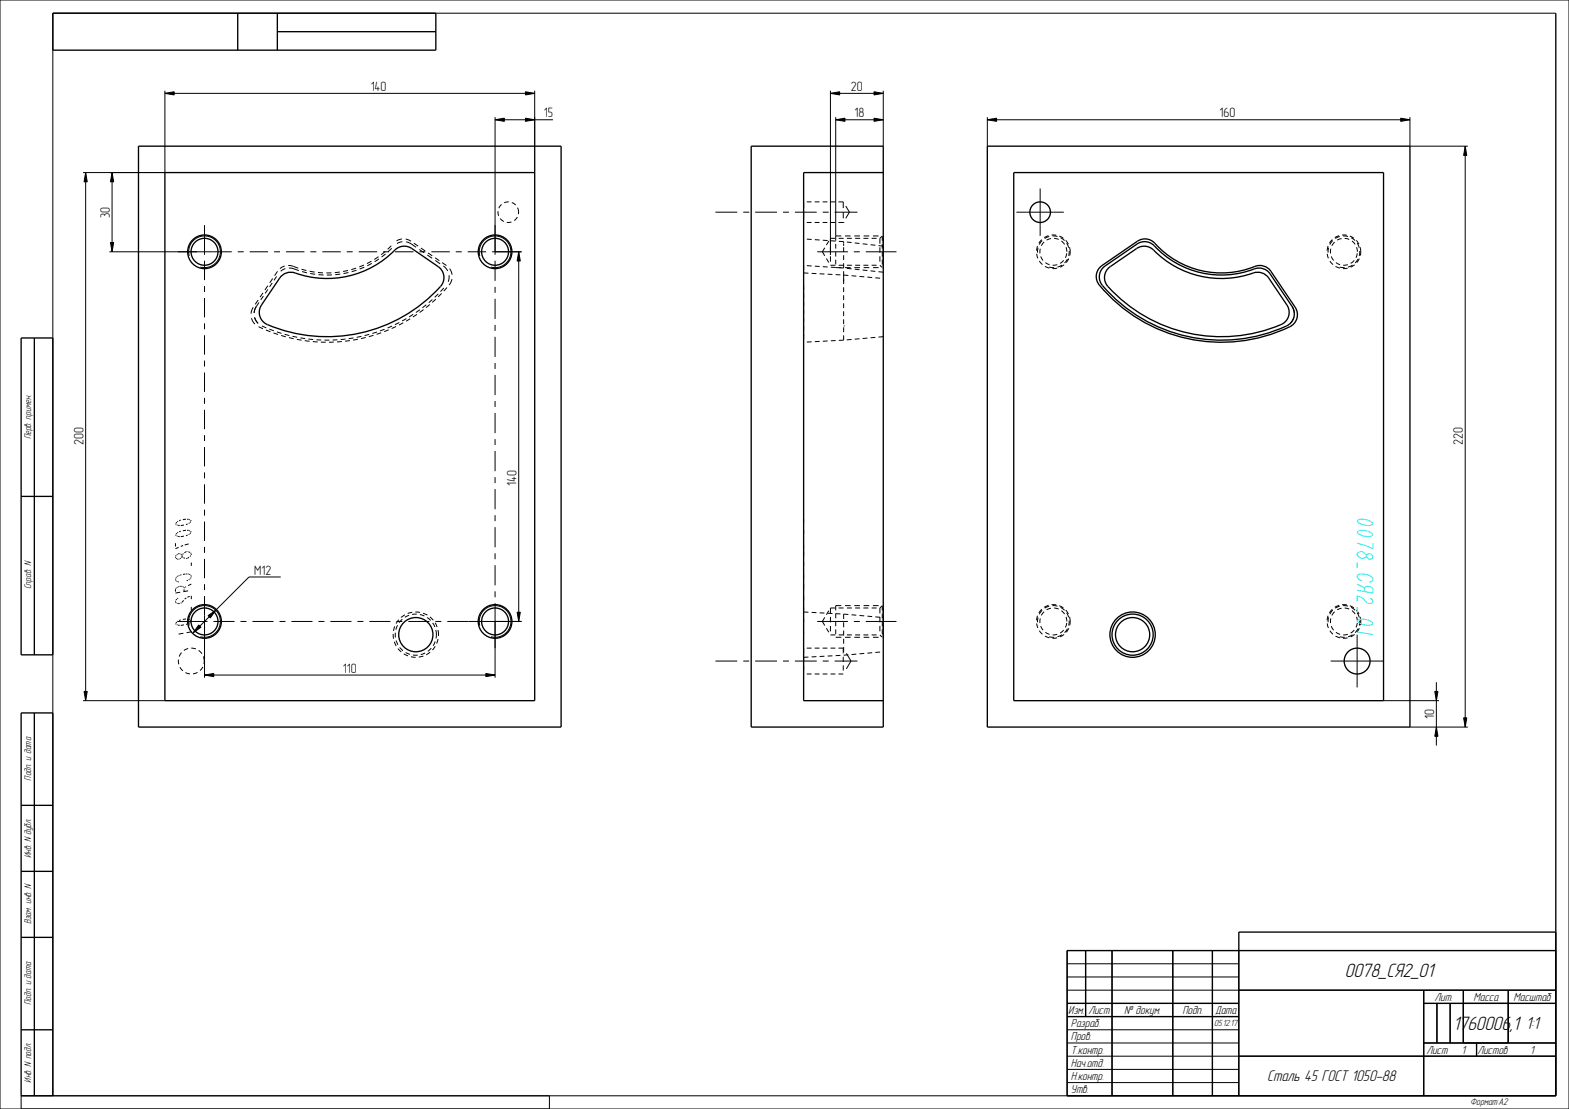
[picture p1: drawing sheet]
<svg xmlns="http://www.w3.org/2000/svg" width="594mm" height="420mm" viewBox="0 0 594 420" stroke-linecap="round" stroke-linejoin="round" font-family="sans-serif">
<g fill="none" stroke="#000" stroke-width=".51">
<path d="M20 5h145v14h-145zM90 5v14M105 12h60M105 5v14M589 5v410h-185v-55h185M52.4 55.4h160v220h-160zM284.4 55.4h50v220h-50zM373.8 55.4h160v220h-160zM62.4 65.4h140v200h-140zM334.4 65.4h-30.2v200h30.2M383.8 65.4h140v200h-140zM437.2 92.1a5 5 0 0 0-6.6-.7l-13.4 9.2a5 5 0 0 0-1 7.4"/>
<path d="M106.3 104.7a5 5 0 0 1 5.4-1.3 36.2 36.2 0 0 0 38.4-9.2 5 5 0 0 1 5.8-.1l10 6.9a5 5 0 0 1 .9 7.5 57.3 57.3 0 0 1-66.8 13.7 5 5 0 0 1-1-6.7zM419.5 101.7l10.8-7.6a5 5 0 0 1 6.5 .6 36.2 36.2 0 0 0 38.4 8.5 5 5 0 0 1 5.1 2.1l6.9 10.2a5 5 0 0 1-2.2 7.4 57.4 57.4 0 0 1-66.3-15.6 5 5 0 0 1 .8-5.6zM481.1 102.8l9.2 13.6a5 5 0 0 1-2 7.3M489.1 116l-8.3-12.3a5 5 0 0 0-5.9-1.9 34.8 34.8 0 0 1-38.5-9.2 5 5 0 0 0-5.9-.2l-12.1 8.3a5 5 0 0 0-1 7.5 59.3 59.3 0 0 0 69.7 15.2M489.1 116h.1M489.2 116a5 5 0 0 1-2.1 7.4M8 128h12v120h-12zM13 128v120M487.1 123.4h.1M8 188h12M8 270h12v145h-12zM13 270v145"/>
<path d="M8 305h12M8 330h12M8 355h12M411 360v25M421 360v55M444 360v55M459 360v55M589 353h-120v62M404 380h65M469 375h120M539 380h50M539 375v40"/>
<path d="M544 380v15M549 380v15M554 375v20M571 375v20M8 390h12M404 385h65M469 400h120M539 395h50M559 395v5"/>
<circle cx="157.4" cy="240.4" r="6.5"/>
<circle cx="428.8" cy="240.4" r="8.6"/>
<circle cx="428.8" cy="240.4" r="7.8"/>
<circle cx="428.8" cy="240.4" r="6.5"/>
</g>
<path d="M314.4 35.4l3.5-.6v1.2zM330.9 34.8l3.5 .6-3.5 .6zM187.4 45.4l3.5-.6v1.2zM198.9 44.8l3.5 .6-3.5 .6zM316.4 45.4l3.5-.6v1.2zM330.9 44.8l3.5 .6-3.5 .6zM42.4 65.4l.6 3.5h-1.2zM41.8 91.9h1.2l-.6 3.5zM75.2 236.7l.9 .8-2.9 2.1zM78.8 233.2l2.9-2.1-2.1 2.9z" fill="#000"/>
<g fill="none" stroke="#000" stroke-width=".38">
<path d="M0 0h594v420h-594zM589 5h-569v410M314.4 35.4l3.5-.6v1.2zM314.4 34.4v62.2M314.4 35.4h20M330.9 34.8l3.5 .6-3.5 .6zM334.4 34.4v21M187.4 45.4l3.5-.6v1.2zM187.4 44.4v51M187.4 45.4h21.9M198.9 44.8l3.5 .6-3.5 .6zM202.4 44.4v21"/>
<path d="M316.4 45.4l3.5-.6v1.2zM316.4 44.4v46.8M316.4 45.4h18M330.9 44.8l3.5 .6-3.5 .6zM41.4 65.4h21M42.4 65.4l.6 3.5h-1.2zM42.4 65.4v30M41.4 95.4h33.2M41.8 91.9h1.2l-.6 3.5zM71.6 96.9a6 6 0 0 1 5.3-7.5 6 6 0 0 1 6.5 6.5 6 6 0 0 1-7.5 5.3M140.7 99.8l-1.6 .8M143.4 98.1l-1.6 1"/>
<path d="M146 96.2l-1.5 1.1M148.3 94l-1.4 1.3M152.2 90.5l-2.1 .7M152.3 91.5l-2 .7M153.6 90.5l2 .9M153.8 91.6l1.4 .5 2.3 1.6M156.7 92.1l1.6 1.1M158.8 94.5l1.8 1.2M159.4 93.9l1.6 1.1M161.8 96.6l1.8 1.2M162 95.8l1.6 1.1M164.7 97.6l1.6 1.1"/>
<path d="M164.8 98.6l1.8 1.3M167.4 99.5l1.6 1.1M181.6 96.9a6 6 0 0 1 5.3-7.5 6 6 0 0 1 6.5 6.5 6 6 0 0 1-7.5 5.3M305.5 90.6l1.8 .1M308.5 90.8l1.8 .1M311.5 91l1.8 .1M314.5 91.2l1.9 .1M316.4 92.4v1.8M316.4 95.4v1.8M316.4 98.4v1.8M316.4 89.4h2.1M317.6 91.4l1.8 .1"/>
<path d="M319.4 93.6v1.8M319.4 96.7v1.8M319.4 99.7v1.8l-1.8-.1M319.4 92h.1M319.4 92.2v.9M319.4 92.2h.1M319.4 91.5v.5M319.4 91.5h.1M319.9 89.4h2.1M320.6 91.7l1.8 .2M323.4 89.4h2.2M323.6 92l1.8 .2"/>
<path d="M326.6 92.3l1.8 .2M327 89.4h2.1M329.6 92.7l1.8 .2M330.5 89.4h2.1M332.6 93l1.8 .2M334 89.4v1.8M334 92.4v1.8M334 95.4v1.8M334 98.4v1.8M393 93.8l-.2 1.9M394.5 91.1l-1.1 1.5M397.2 89.6l-1.7 .7"/>
<path d="M398.5 89.4l1.8 .2M401.5 90l1.5 1.1M403.8 92.1l.8 1.7M404.1 98.1l-1.1 1.5M404.8 95l-.2 1.9M503 93.8l-.2 1.9M504.5 91.1l-1.1 1.5M507.2 89.6l-1.7 .7M508.5 89.4l1.8 .2M511.5 90l1.5 1.1M513.8 92.1l.8 1.7M514.1 98.1l-1.1 1.5"/>
<path d="M514.8 95l-.2 1.9M95.9 116.4h.1M95.9 116.4l-.9 2.4M96.4 117.3l-.2 1.2M96.4 117.4l-.2 1.1M97.1 116l-.7 1.3zM97.1 116h.1M97.7 113.6l-1.1 1.7M98.1 114.6l-1 1.4M99.6 110.9l-1.1 1.6M99.7 112.1l-1 1.5M101.4 109.6l-1 1.5"/>
<path d="M101.4 108.2l-1.1 1.6M103 107.2l-1 1.4M103.2 105.5l-1.1 1.6M104.7 104.7l-1 1.5M105.1 102.8l-1.1 1.6M105.4 103.7h.1M108 101.7l-1.7 1M109.4 101.5l1.4 .2 2.3 .8M114.4 102.8l1.8 .5M117.4 103.6l1.9 .3M120.6 104l1.8 .1M122.4 104.1h.1"/>
<path d="M125.6 104.1l-1.9 .1M128.8 103.8l-1.9 .2M131.9 103.2l-1.8 .4M135 102.3l-1.9 .6M137.9 101.2l-1.7 .7M156.4 119l-1.5 1M159 117.3l-1.5 1.1M161.4 115.4l-1.5 1.2M163.7 113.4l-1.4 1.2M165.9 111.3l-1.3 1.3M165.9 111.3h.1M167.8 100.7l1.7 1.9"/>
<path d="M168 109.1l-1.2 1.3M168.8 108.2h.1M169.5 102.6h.1M170 104.2l-.3 2.5M170.2 101.7l.9 2.3M171.1 105.7l-1.1 2.3M304.2 103.4l1.9 .1M305.5 100.6l1.8 .1M307.3 103.5l1.8 .1M308.5 100.8l1.8 .1M310.3 103.7l1.8 .1M311.5 101l1.8 .1"/>
<path d="M313.3 103.8l1.8 .1M314.5 101.2l1.9 .1M316.4 104l1.8 .1M316.4 101.4h2.1M319.4 116h.1M319.4 102.7v4.9M319.4 108.8v1.8M319.4 111.8v1.8M319.4 114.9v1.8M319.4 117.9v1.8M319.4 104.2l1.8 .1M319.9 101.4h2.1"/>
<path d="M320.6 101.6l1.8 .2M322.4 104.4l1.8 .2M323.4 101.4h2.2M323.6 101.9l1.8 .2M325.4 104.7l1.8 .1M326.6 102.3l1.8 .2M327 101.4h2.1M328.4 105l1.8 .1M329.6 102.6l1.8 .2M330.5 101.4h2.1M331.4 105.2l1.8 .2M332.6 102.9l1.8 .2"/>
<path d="M397.2 101.2l1.9 .1M402.1 100.4l-1.8 .8M489.2 116l.8 2.5M507.2 101.2l1.9 .1M512.1 100.4l-1.8 .8M95.2 120.5l1.3 2.2M96.4 120.2l.6 1.3zM97 121.5l.7 .9zM99.1 123.4h.1M99.1 123.4l1.7 .8M102 124.6l1.7 .7M104.8 125.7l1.8 .6"/>
<path d="M107.8 126.6l1.7 .5M110.7 127.4l1.8 .3M113.7 128l1.8 .2M116.8 128.4l1.8 .2M119.8 128.7l1.8 .1M122.9 128.8h1.8M127.8 128.7l-1.9 .1M130.8 128.4l-1.8 .2M133.8 128l-1.8 .3M136.8 127.4l-1.8 .4M139.8 126.6l-1.8 .5M142.7 125.7l-1.7 .6"/>
<path d="M145.6 124.7l-1.7 .6M148.4 123.5l-1.7 .7M151.2 122.1l-1.7 .9M153.8 120.7l-1.6 .9M307.3 129.5l-1.8 .1M310.3 129.3l-1.8 .1M313.3 129.1l-1.8 .1M316.4 129l-1.9 .1M319.4 120.9v1.9M319.4 124v1.8M319.4 127v1.8l-1.8 .1M319.4 123.4h.1"/>
<path d="M322.4 128.6l-1.8 .1M325.4 128.3l-1.8 .2M328.4 128l-1.8 .2M331.4 127.8l-1.8 .1M334.4 127.5l-1.8 .2M489.8 120.2l-1.3 2.2M106.3 218.5h-12l-21.1 21.1M71.6 236.9a6 6 0 0 1 5.3-7.5 6 6 0 0 1 6.5 6.5 6 6 0 0 1-7.5 5.3M75.2 236.7l.9 .8-2.9 2.1zM78.8 233.2l2.9-2.1-2.1 2.9zM181.6 236.9a6 6 0 0 1 5.3-7.5 6 6 0 0 1 6.5 6.5 6 6 0 0 1-7.5 5.3M304.2 231.8l1.9 .1"/>
<path d="M307.3 231.9l1.8 .1M310.3 232.1l1.8 .1M313.3 232.2l1.8 .1M316.4 232.4l1.8 .1M316.4 232.4v1.8M316.4 235.4v1.8M316.4 238.4v1.8M318.5 229.4h-2.1v1.8M319.4 235.7v1.9M319.4 238.8v1.9M319.9 229.4h2.1M321.2 232.7l-1.8-.1v1.8"/>
<path d="M322.4 232.8l1.8 .2M323.4 229.4h2.2M325.4 233.1l1.8 .1M327 229.4h2.1M328.4 233.4l1.8 .1M330.5 229.4h2.1M331.4 233.6l1.8 .2M334 229.4v1.8M334 232.4v1.8M334 235.4v1.8M334 238.4v1.8M393 236.9h.1"/>
<path d="M393 233.8l-.2 1.9M393 233.8h.1M394.5 231.1l-1.1 1.5M397.2 229.6l-1.7 .7M398.5 229.4l1.8 .2M401.5 230l1.5 1.1M403.8 232.1l.8 1.7M404.1 238.1l-1.1 1.5M404.8 235l-.2 1.9M503 233.8l-.2 1.9M504.5 231.1l-1.1 1.5M507.2 229.6l-1.7 .7"/>
<path d="M508.5 229.4l1.8 .2M511.5 230l1.5 1.1M513.8 232.1l.8 1.7M514.1 238.1l-1.1 1.5M514.8 235l-.2 1.9M306.1 248.8l-1.9 .1M309.1 248.7l-1.8 .1M312.1 248.5l-1.8 .1M315.1 248.4l-1.8 .1M316.4 241.4h2.1M318.2 248.2l-1.8 .1M319.4 241.9v1.9"/>
<path d="M319.4 245v1.9M319.9 241.4h2.1M321.2 248l-1.8 .1M323.4 241.4h2.2M324.2 247.7l-1.8 .2M327 241.4h2.1M327.2 247.5l-1.8 .1M330.2 247.2l-1.8 .2M330.5 241.4h2.1M333.2 246.9l-1.8 .2M397.2 241.2l1.9 .1M402.1 240.4l-1.8 .8"/>
<path d="M507.2 241.2l1.9 .1M512.1 240.4l-1.8 .8M411 360v25M421 360v55M444 360v55M459 360v55M469 360v55M404 365h65M404 370h65M404 375h185M404 380h65M539 380h50"/>
<path d="M539 375v40M544 380v15M549 380v15M554 375v20M571 375v20M404 385h65M404 390h65M404 395h65M404 400h185M539 395h50M559 395v5M208 415v5"/>
<path d="M404 415v-55h185v55h-581v5M404 405h65M404 410h65"/>
</g>
<path d="M165.2 240.4a7.8 7.8 0 0 0-11.4-7 7.8 7.8 0 0 0-.9 13.3 7.8 7.8 0 0 0 12.2-5.3l.1-1M166 240.4a8.6 8.6 0 0 0-12.5-7.7 8.6 8.6 0 0 0-1 14.7 8.6 8.6 0 0 0 13.4-5.9l.1-1.1" fill="none" stroke="#000" stroke-width=".38" stroke-dasharray="1.8 1.2" stroke-linecap="butt"/>
<!-- layer: AXES -->
<g fill="none" stroke="#000" stroke-width=".38">
<path d="M304.2 76.5v2.3M305.4 76.5h1.8M308.4 76.5h1.8M311.4 76.5h1.8M314.4 76.5h1.8M317.4 76.5h1.8v2.3M320.2 78l1.4 2.4-1.4 2.3M393.8 71.4v18M67.3 95.4h20.4M77.4 85.3v11.2M77.4 98.7v7.4M90 95.4h2.3"/>
<path d="M94.5 95.4h7M103.8 95.4h2.2M108.3 95.4h7M117.5 95.4h2.3M122 95.4h7M131.3 95.4h2.2M135.8 95.4h7M140.6 98.9l-1.7 .9M143.3 97.2l-1.6 1.1M145 95.4h2.3M145.8 95.3l-1.5 1.2M148.1 93.1l-1.3 1.3"/>
<path d="M149.5 95.4h7M158.8 95.4h2.2M163.3 95.4h7M172.5 95.4h2.3M177.1 95.4h6.9M186.3 95.4h11.2M187.4 98.7v7.7M187.4 85.3v11.2M270.9 80.4h8.2M281.4 80.4h2.2M285.9 80.4h8.3M296.4 80.4h2.3"/>
<path d="M300.9 80.4h8.3M304.2 80.4v2.3M305.4 84.3h1.8M308.4 84.3h1.8M309.4 95.4h11.6M311.4 84.3h1.8M311.5 80.4h2.2M312.2 93.8l-.9 1.6 .9 1.5M312.9 97.9l.9 1.5M313.8 91.3l-.9 1.5M314.4 93.7v2M314.4 97.1v2"/>
<path d="M314.4 84.3h1.8M316 80.4h8.2M316.3 90.3h-1.9v2M317.4 84.3h1.8M317.5 90.3h1.9M319.2 84.3h.1M319.2 80.4v2.3M320.6 90.3h1.9M323.3 95.4h2.2M323.8 90.3h1.8M324.2 80.4h.1M326.9 90.3h1.8"/>
<path d="M327.8 95.4h11.6M330 90.3h1.9M333.1 93.7v2M333.1 97.1v2M333.9 89.5l-.8 .8v2M334.4 90.3v1.9M334.4 93.4v2M334.4 96.6v1.9M334.4 99.8v1.9M384.8 80.4h18M77.4 108.3v2.3M77.4 112.9v7.3"/>
<path d="M107.8 100.8l-1.8 .9M109.1 100.5l1.5 .2 2.3 .9M114.1 102l1.9 .4M117.2 102.7l1.9 .3M120.4 103.2l1.8 .1M122.2 103.3h.1M125.5 103.3l-1.9 .1M128.6 103l-1.9 .2M131.8 102.4l-1.9 .4M134.8 101.5l-1.8 .6M137.8 100.4l-1.8 .7M157.9 119l-1.6 1.1"/>
<path d="M160.3 117.3l-1.4 1M162.7 115.3l-1.4 1.2M165 113.3l-1.4 1.2M167.2 111.1l-1.3 1.3M169.2 108.9l-1.2 1.4M187.4 108.6v2.3M187.4 113.2v7.6M304.2 100.5v1.7M304.2 108v1.8M304.2 111v1.9M304.2 114.1v1.9M304.2 117.2v1.9"/>
<path d="M314.4 100.5h.1M314.4 100.5h1.9M317.5 100.5h1.9M320.6 100.5h1.9M323.8 100.5h1.8M326.9 100.5h1.8M330 100.5h1.9M333.1 100.5h.1M333.1 100.5l.8 .7M77.4 122.5v2.2M77.4 127v7.3M77.4 136.6v2.2"/>
<path d="M97.9 123.7l1.7 .8M100.7 125l1.7 .7M103.5 126.1l1.8 .6M106.4 127l1.8 .5M109.4 127.9l1.8 .4M112.4 128.5l1.8 .3M115.4 129l1.8 .2M118.4 129.4l1.9 .1M121.5 129.6h1.8M126.4 129.6h-1.9M129.4 129.4l-1.8 .1M132.5 129l-1.9 .2"/>
<path d="M135.5 128.5l-1.8 .3M138.5 127.8l-1.8 .4M141.4 127l-1.8 .5M144.3 126l-1.7 .6M147.2 124.9l-1.8 .7M149.9 123.6l-1.6 .8M152.7 122.2l-1.7 .9M155.3 120.7l-1.6 1M187.4 123.1v2.2M187.4 127.6v7.6M187.4 137.5v2.2M304.2 120.3v1.9"/>
<path d="M304.2 123.4v1.9M304.2 126.5v1.9M77.4 141.1v7.3M77.4 150.7v2.2M77.4 155.2v7.3M187.4 142v7.6M187.4 151.9v2.2M187.4 156.4v7.6M77.4 164.8v2.2M77.4 169.3v7.3M77.4 178.9v2.3M187.4 166.3v2.3"/>
<path d="M187.4 170.8v7.6M77.4 183.4v7.4M77.4 193v2.3M77.4 197.5v7.4M187.4 180.7v2.3M187.4 185.2v7.7M187.4 195.1v2.3M187.4 199.6v7.7M77.4 207.1v2.3M77.4 211.6v7.4M187.4 209.5v2.3M187.4 214v7.7"/>
<path d="M67.3 235.4h11.3M77.4 221.2v2.3M77.4 225.8v19.7M80.8 235.4h8M91.1 235.4h2.2M95.6 235.4h8M105.8 235.4h2.3M110.3 235.4h8M120.6 235.4h2.2M125.1 235.4h8M135.3 235.4h2.3M139.8 235.4h8"/>
<path d="M150.1 235.4h2.2M154.6 235.4h8M164.8 235.4h2.3M169.3 235.4h28.2M187.4 223.9v2.3M187.4 228.5v17M309.4 235.4h11.6M312.2 233.8l-.9 1.6 .9 1.5M312.9 237.9l.9 1.5M313.8 231.3l-.9 1.5M314.4 233.7v2M314.4 237.1v2"/>
<path d="M316.3 230.3h-1.9v2M317.5 230.3h1.9M320.6 230.3h1.9M323.3 235.4h2.2M323.8 230.3h1.8M326.9 230.3h1.8M327.8 235.4h11.6M330 230.3h1.9M333.1 233.7v2M333.1 237.1v2M333.9 229.5l-.8 .8v2M334.4 229h.1"/>
<path d="M334.4 230.3v1.9M334.4 233.4v2M334.4 236.6v1.9M334.4 239.8v1.9M270.9 250.4h8.2M281.4 250.4h2.2M285.9 250.4h8.3M296.4 250.4h2.3M300.9 250.4h8.3M304.2 245.5v1.9M304.2 248.7v2M304.2 252v2"/>
<path d="M305.4 255.3h1.8M305.4 245.5h1.8M308.4 255.3h1.8M308.4 245.5h1.8M311.4 255.3h1.8M311.4 245.5h1.8M311.5 250.4h2.2M314.4 240.5h1.9M314.4 240.5h.1M314.4 255.3h1.8M314.4 245.5h1.8M316 250.4h8.2"/>
<path d="M317.4 255.3h1.8M317.4 245.5h1.8v1.9M317.5 240.5h1.9M319.2 248.7v2M319.2 252v2M320.4 247.4l1.8 3-1.8 2.9M320.6 240.5h1.9M323.8 240.5h1.8M324.2 250.4h.1M326.9 240.5h1.8M330 240.5h1.9M333.1 240.5l.8 .7"/>
<path d="M333.1 240.5h.1M503.8 250.4h20M513.8 240.4v20"/>
</g>
<g fill="none" stroke="#000" stroke-width=".51">
<path d="M437.2 92.1a34 34 0 0 0 38.6 8.6 5 5 0 0 1 5.3 2.1M416.2 108a60.1 60.1 0 0 0 72.1 15.7"/>
<circle cx="77.4" cy="95.4" r="6.4"/>
<circle cx="77.4" cy="95.4" r="5.1"/>
<circle cx="187.4" cy="95.4" r="6.4"/>
<circle cx="187.4" cy="95.4" r="5.1"/>
<circle cx="393.8" cy="80.4" r="3.9"/>
<circle cx="77.4" cy="235.4" r="6.4"/>
<circle cx="77.4" cy="235.4" r="5.1"/>
<circle cx="187.4" cy="235.4" r="6.4"/>
<circle cx="187.4" cy="235.4" r="5.1"/>
<circle cx="513.8" cy="250.4" r="4.9"/>
</g>
<path d="M196.3 80.4a3.9 3.9 0 0 0-5.6-3.5 3.9 3.9 0 0 0-.7 6.5 3.9 3.9 0 0 0 6.2-2.3l.1-.7M403.9 95.4a5.1 5.1 0 0 0-7.4-4.6 5.1 5.1 0 0 0-.8 8.6 5.1 5.1 0 0 0 8.1-3.1l.1-.9M405.2 95.4a6.4 6.4 0 0 0-9.3-5.7 6.4 6.4 0 0 0-.9 10.8 6.4 6.4 0 0 0 10.1-4.1l.1-1M513.9 95.4a5.1 5.1 0 0 0-7.4-4.6 5.1 5.1 0 0 0-.8 8.6 5.1 5.1 0 0 0 8.1-3.1l.1-.9M515.2 95.4a6.4 6.4 0 0 0-9.3-5.7 6.4 6.4 0 0 0-.9 10.8 6.4 6.4 0 0 0 10.1-4.1l.1-1M403.9 235.4a5.1 5.1 0 0 0-7.4-4.6 5.1 5.1 0 0 0-.8 8.6 5.1 5.1 0 0 0 8.1-3.1l.1-.9M405.2 235.4a6.4 6.4 0 0 0-9.3-5.7 6.4 6.4 0 0 0-.9 10.8 6.4 6.4 0 0 0 10.1-4.1l.1-1M513.9 235.4a5.1 5.1 0 0 0-7.4-4.6 5.1 5.1 0 0 0-.8 8.6 5.1 5.1 0 0 0 8.1-3.1l.1-.9M515.2 235.4a6.4 6.4 0 0 0-9.3-5.7 6.4 6.4 0 0 0-.9 10.8 6.4 6.4 0 0 0 10.1-4.1l.1-1M77.3 250.4a4.9 4.9 0 0 0-7.1-4.4 4.9 4.9 0 0 0-.7 8.3 4.9 4.9 0 0 0 7.7-3.1l.1-.8" fill="none" stroke="#000" stroke-width=".38" stroke-dasharray="1.8 1.2" stroke-linecap="butt"/>
<!-- layer: COSMETICS -->
<g fill="none" stroke="#000" stroke-width=".38">
<path d="M66.4 198.4l.3 .2M66.9 198.8l.3 .1M66.9 197.7l-.3 .4M67.4 199h.6M67.4 197.4l-.3 .2M68.4 197l-.6 .2M69.6 198.8l-1.2 .3M70.4 196.6l-1.2 .2M70.8 196.6l.6 .1M71 198.4l-.6 .3M71.6 196.8l.3 .1M71.7 198.1l-.3 .2"/>
<path d="M72.1 197l.3 .3M72.2 197.5l-.3 .4M304.2 196.6v1.5M66.4 219.6l.2 .2M66.4 202.6l.3 .2M66.4 205.7v1.3M66.4 210.9v.3M66.4 219.2v.3M66.6 211.4l.3 .3M66.7 220l.1 .1M66.7 218.8l-.2 .3M66.7 210.3l-.3 .4"/>
<path d="M66.9 203l.3 .1M66.9 201.9l-.3 .4M66.9 218.5l-.1 .2M67.1 211.7l.3 .1M67.2 209.9l-.3 .2M67.4 203.2h.6M67.4 201.6l-.3 .2M67.4 218.1l-.3 .2M67.6 207.3l-1.2 .5M67.7 209.7h-.3M67.9 209.6l.3 .1M67.9 211.7l-.3 .1"/>
<path d="M67.9 217.9l-.3 .1M68.4 209.8l.3 .3M68.4 211.4l-.3 .2M68.4 201.2l-.6 .2M68.7 217.6l-.5 .2M68.9 210.3v.3M69.2 211l-.3-.2-.3 .3M69.3 206.6l-.9 .3M69.4 211.2l.6 .2M69.4 209.6l-.3 .4M69.6 203l-1.2 .3M70.2 217.4l-.9 .1"/>
<path d="M70.4 200.8l-1.2 .2M70.4 208.9l-.6 .5M70.7 211.5l-.3 .1M70.8 200.8l.6 .1M70.9 217.4h-.4M70.9 208.9h-.3M71 202.6l-.6 .3M71.1 217.4h.3M71.1 219.8l-.4 .1M71.3 209l.6 .2M71.4 206l-1.5 .4M71.5 211.1l-.6 .4"/>
<path d="M71.6 217.5l.3 .1M71.6 201l.3 .1M71.7 202.3l-.3 .2M71.7 219.4l-.3 .3M72 217.7l.2 .1M72.1 219.1l-.2 .2M72.1 209.4l.3 .2M72.1 201.2l.3 .3M72.2 201.7l-.3 .4M72.2 210.4l-.3 .4M72.3 218l.1 .2M72.3 218.7l-.1 .3"/>
<path d="M72.4 209.8v.4M72.4 213v1.3M72.4 218.3v.3M304.2 200.8v1.5M304.2 206.5v1.3M304.2 208.9v1.7M304.2 213v1.3M304.2 217.4v1.8M66.4 236.2l.3 .2M66.4 228l.3 .3M66.4 223.2v.8M66.4 227.5v.3"/>
<path d="M66.7 222.7l-.2 .3M66.9 236.6l.3 .1M66.9 228.5l.3 .1M66.9 220.2l.3 .1M66.9 226.9l-.3 .4M66.9 235.5l-.3 .4M67.2 222.4l-.3 .2M67.4 236.8h.6M67.4 220.4h.3M67.4 226.5l-.3 .2M67.4 235.2l-.3 .2M67.7 222.2l-.3 .1"/>
<path d="M68 228.5l-.6 .1M68.2 224.3l-1.8 .3M68.4 222l-.4 .1M68.4 234.8l-.6 .2M68.6 222l.3 .1M68.7 228.2l-.3 .3M69.1 222.1l.3 .1M69.4 239.8l-1.8 .3M69.5 222.4l.2 .2M69.5 227.4l-.6 .7M69.6 236.6l-1.2 .3M69.7 223.2v.8"/>
<path d="M69.9 222.5l-.1 .2M70.4 234.4l-1.2 .2M70.4 222.2l-.3 .2M70.5 226.5l-.6 .4M70.8 234.4l.6 .1M71 236.2l-.6 .3M71.2 223.8l-1.8 .3M71.6 234.6l.3 .1M71.7 235.9l-.3 .2M71.8 225.9l-.9 .3M72.1 234.8l.3 .3M72.2 235.3l-.3 .4"/>
<path d="M72.4 239.3l-1.8 .3M72.4 225.6v1.3M72.4 229.8v1.3M72.4 221.2l-1.2 .6M304.2 221.2v2M304.2 225.6v1.8M304.2 229.8v1.3M304.2 234.4v1.5M304.2 239.3v.6"/>
</g>
<g fill="none" stroke="#0ff" stroke-width=".38">
<path d="M513.8 197.3l.5-.4a5.2 5.2 0 0 1 5.5 1.5l-.5 .4a5.2 5.2 0 0 1-5.5-1.5zM513.8 201.5l.5-.4a5.2 5.2 0 0 1 5.5 1.5l-.5 .4a5.2 5.2 0 0 1-5.5-1.5zM513.8 205.7l6 2.1v-2.1M513.8 213v2.1M515.5 219.9a1.52 1.52 0 0 1-1.5-2.1 4.8 4.8 0 0 1 5.8 1.4 1.21 1.21 0 0 1-1.5 1.2M517.3 210.3l-1.5-1.4h-.5l-1.5 .7a2.04 2.04 0 0 0 3 1.6l.5-.4M517.3 210.3a1.39 1.39 0 0 1 1.6-.5 1.39 1.39 0 0 1 .9 1.4 1.22 1.22 0 0 1-2 .2l-.5-.6M517.3 210.3v.5M513.8 235.1l.5-.4a5.2 5.2 0 0 1 5.5 1.5l-.5 .4a5.2 5.2 0 0 1-5.5-1.5zM513.8 239.3l6 1.1M513.8 223.5l6 1.1v-1.4a2.12 2.12 0 0 0-3.3-.6v1.4M513.8 221.2l2.7 1.7"/>
<path d="M513.8 229.8v2.1M518.8 226.5l1 1v.5l-1 .6-1-.1a7.1 7.1 0 0 0-4-2.9v2.1"/>
</g>
<!-- layer: DRAFT_DIMS -->
<g fill="#000">
<path d="M62.4 35.4l3.5-.6v1.2zM198.9 34.8l3.5 .6-3.5 .6zM373.8 45.4l3.5-.6v1.2zM530.3 44.8l3.5 .6-3.5 .6zM554.7 55.4l.6 3.5h-1.2zM32.4 65.4l.6 3.5h-1.2zM196.4 95.4l.6 3.5h-1.2zM195.8 231.9h1.2l-.6 3.5zM77.4 255.7l3.5-.6v1.2zM183.9 255.1l3.5 .6-3.5 .6zM31.8 261.9h1.2l-.6 3.5zM543.2 261.9h1.2l-.6 3.5z"/>
<path d="M543.8 275.4l.6 3.5h-1.2zM554.1 271.9h1.2l-.6 3.5z"/>
</g>
<g fill="none" stroke="#000" stroke-width=".38">
<path d="M62.4 35.4l3.5-.6v1.2zM62.4 34.4v31h-31M62.4 35.4h140M198.9 34.8l3.5 .6-3.5 .6zM202.4 34.4v31M373.8 45.4l3.5-.6v1.2zM373.8 44.4v11M373.8 45.4h160M530.3 44.8l3.5 .6-3.5 .6zM533.8 44.4v11h21.9M554.7 55.4l.6 3.5h-1.2zM554.7 55.4v220"/>
<path d="M32.4 65.4l.6 3.5h-1.2zM32.4 65.4v200M187.4 95.4h10M196.4 95.4l.6 3.5h-1.2zM196.4 95.4v140M77.4 235.4v21.3M195.8 231.9h1.2l-.6 3.5zM197.4 235.4h-10v21.3M77.4 255.7l3.5-.6v1.2zM77.4 255.7h110M183.9 255.1l3.5 .6-3.5 .6zM543.8 258.4v24"/>
<path d="M31.4 265.4h31M31.8 261.9h1.2l-.6 3.5zM523.8 265.4h21M533.8 275.4h21.9M543.2 261.9h1.2l-.6 3.5zM543.8 275.4l.6 3.5h-1.2zM554.1 271.9h1.2l-.6 3.5z"/>
</g>
<g font-size="7.6">
<text x="509.2" y="370.1">0078_СЯ2_01</text>
<text x="550.2" y="390.1">1760006,1</text>
</g>
<text font-size="6.8" x="577.6" y="389.8">1:1</text>
<text font-size="6.1" x="479.7" y="409.6">Сталь 45 ГОСТ 1050-88</text>
<g font-size="5.1">
<text x="140.3" y="34.5">140</text>
<text x="322.1" y="34.5">20</text>
<text x="205.8" y="44.5">15</text>
<text x="323.5" y="44.5">18</text>
<text x="461.7" y="44.5">160</text>
<text x="41.6" y="82.5" transform="rotate(-90 41.6 82.5)">30</text>
<text x="31.6" y="168.4" transform="rotate(-90 31.6 168.4)">200</text>
<text x="553.8" y="168.4" transform="rotate(-90 553.8 168.4)">220</text>
<text x="195.5" y="184" transform="rotate(-90 195.5 184)">140</text>
<text x="96.3" y="217.6">M12</text>
<text x="129.8" y="254.8">110</text>
<text x="542.9" y="272.2" transform="rotate(-90 542.9 272.2)">10</text>
</g>
<g font-size="4.5">
<text x="543.1" y="379.1">Лит.</text>
<text x="557.9" y="379.1">Масса</text>
<text x="573" y="379.1">Масштаб</text>
<text x="404.4" y="384.1">Изм.</text>
<text x="405.4" y="389.1">Pазраб.</text>
<text x="412" y="384.1">Лист</text>
<text x="425.6" y="384.1">№ докум.</text>
<text x="447.6" y="384.1">Подп.</text>
<text x="460" y="384.1">Дата</text>
<text x="405.4" y="394.1">Пров.</text>
<text x="405.4" y="399.1">Т.контр.</text>
<text x="540" y="399.1">Лист</text>
<text x="553.4" y="399.1">1</text>
<text x="559.3" y="399.1">Листов</text>
<text x="579.4" y="399.1">1</text>
<text x="405.4" y="404.1">Нач.отд.</text>
<text x="405.4" y="409.1">Н.контр.</text>
<text x="405.4" y="414.1">Утв.</text>
</g>
<g font-size="3.8">
<text x="11.8" y="166.4" transform="rotate(-90 11.8 166.4)">Перв. примен.</text>
<text x="11.8" y="223.2" transform="rotate(-90 11.8 223.2)">Справ. N</text>
<text x="11.8" y="295.6" transform="rotate(-90 11.8 295.6)">Подп. и дата</text>
<text x="11.8" y="325" transform="rotate(-90 11.8 325)">Инв. N дубл.</text>
<text x="11.8" y="350" transform="rotate(-90 11.8 350)">Взам. инв. N</text>
<text x="11.8" y="380.6" transform="rotate(-90 11.8 380.6)">Подп. и дата</text>
<text x="11.8" y="410" transform="rotate(-90 11.8 410)">Инв. N подл.</text>
<text x="556.6" y="418.4">Формат:А2</text>
</g>
<text font-size="3.5" x="459.6" y="388.7">05.12.17</text>
</svg>
